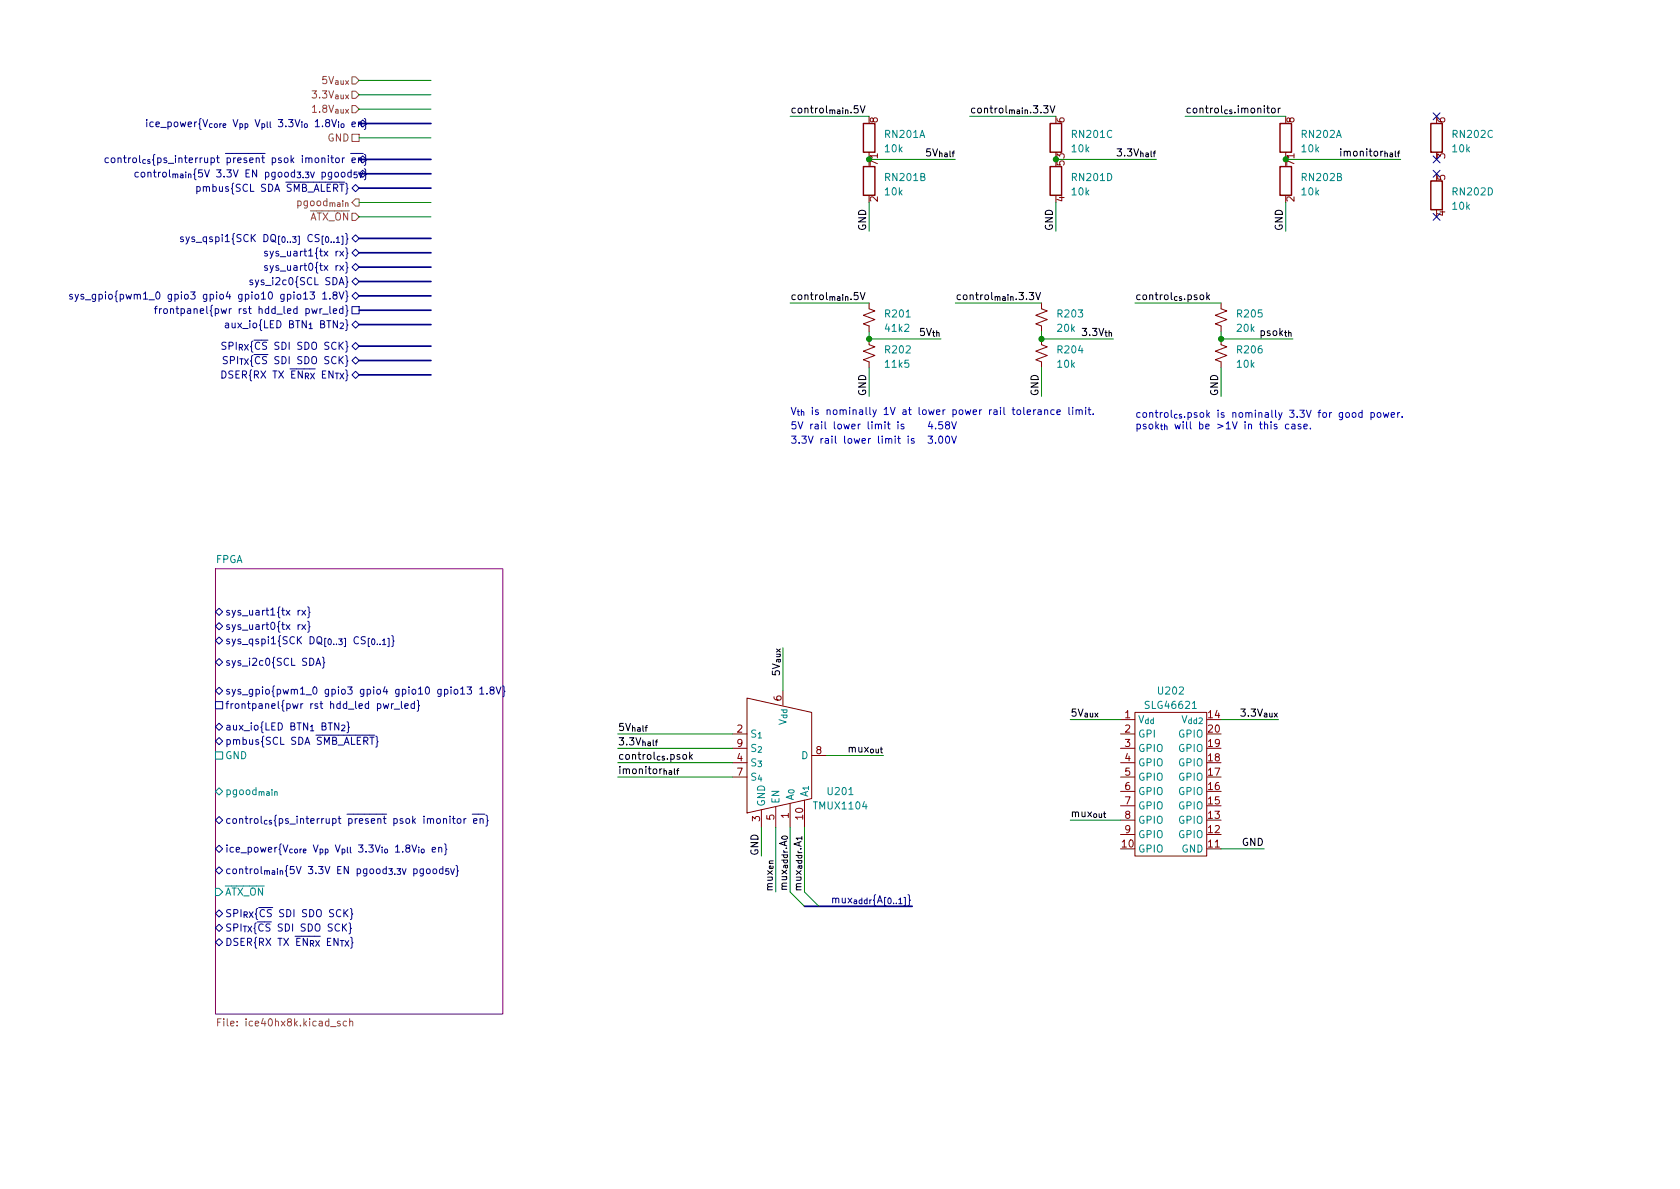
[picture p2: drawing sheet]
<svg xmlns="http://www.w3.org/2000/svg" width="297mm" height="210mm" viewBox="0 0 297 210" stroke-linecap="round" stroke-linejoin="round" font-family="sans-serif">
<path d="M38.1 100.6h50.8v78.7h-50.8z" fill="#fff" stroke="#fff" stroke-width=".18"/>
<path d="M38.1 100.6h50.8v78.7h-50.8z" fill="none" stroke="#840084" stroke-width=".18"/>
<path d="M62.2 18.7h.7l.6 .6-.6 .6h-.7zM62.2 16.1h.7l.6 .7-.6 .6h-.7zM62.2 13.6h.7l.6 .6-.6 .7h-.7zM61.1 35.9h.4v.6M62.2 37.7h.7l.6 .6-.6 .7h-.7zM62.2 35.8l.7-.6h.6v1.2h-.6zM62.2 23.7h1.3v1.3h-1.3zM38.5 180.8h.4M39.1 180.2h-.6v1.2M61.3 180.6h-.4l-.2 .2 .1 .6h.5M61.8 180.7l.2-.1h.3l.1 .8M61.8 180.2v1.2" fill="none" stroke="#848400" stroke-width=".18"/>
<g fill="none" stroke="#000084" stroke-width=".18">
<path d="M253.4 20l1.2 1.2M254.6 20l-1.2 1.2M19.2 28l-.4-.1-.2 .3 .1 .5h.5M19.7 28l.2-.1 .4 .1v.5l-.1 .2-.3 .1-.2-.2zM20.9 28l.1-.1 .4 .1v.8M20.9 27.9v.9M34.8 33.1l.4-.1 .2 .2-.1 .6h-.5M34.8 33v1.3M62.2 33.3l.7-.7 .6 .7-.6 .6zM62.2 22l.6-.1v-.3h-.4l-.2 .1 .1 .7h.5M63.1 27.1h1.1M63.1 30.4h-.5v.5h.5v.4l-.1 .1-.4-.1"/>
<path d="M63.4 28l.2-.1 .3 .1v.8M63.4 21.7l.2-.1h.3v.8M63.4 21.6v.8M63.5 30.4l.3 1 .3-1M63.5 30.7l.6-.6 .7 .6-.7 .7zM63.5 28.2l.6-.6 .7 .6-.7 .6zM63.5 21.8l.6-.6 .7 .6-.7 .7zM64.4 29.9l.3 .1v.6l.1 .2-.1 .2v.6l-.3 .2M64.4 27.3l.3 .2v.6l.1 .2-.1 .2v.6l-.3 .1M64.4 21l.3 .1v.6l.1 .2-.1 .2v.6l-.3 .2M253.4 27.6l1.2 1.2M253.4 37.7l1.2 1.3"/>
<path d="M253.4 30.1l1.2 1.2M254.6 27.6l-1.2 1.2M254.6 37.7l-1.2 1.3M254.6 30.1l-1.2 1.2M12.8 52.1l-.3-.1-.2 .2 .1 .2 .4 .1v.3h-.5M13.3 52l.3 .9M13.9 52l-.4 1.2-.2 .1M14.8 52.1l-.3-.1-.2 .2 .1 .2 .4 .1v.3h-.5M15.1 53h1M16.9 52v1.1l-.2 .2h-.3M16.9 52.1l-.4-.1-.2 .3 .1 .5h.5M17.5 52.1l.4-.1 .2 .3-.1 .5h-.5"/>
<path d="M17.5 52v1.3M27.3 54.6h.5M27.8 54.2l-.3 .1v1.1M28.2 54.6v.8M28.6 54.6l-.4 .2M29.1 54.6h.3l.2 .2v.4l-.2 .2h-.3l-.2-.2zM30.1 54.7l.2-.1h.3l.1 .8M30.1 54.6v.8M44.7 49.6l-.3-.1-.2 .2v.2l.5 .1v.3h-.5M47.3 47h-.3l-.2 .1v.2l.5 .1v.4h-.5M47.3 44.5l-.3-.1-.2 .2v.2l.5 .1v.3h-.5M47.7 47l.3 .8"/>
<path d="M47.7 44.4l.3 .9M48.3 47l-.4 1.1-.2 .1M48.3 44.4l-.4 1.2-.2 .1M60 51.6l.4 1.3 .4-1.3M60.4 41.8h.2v1.4h-.2M60.6 54.6h-.3l-.3 .2 .1 .6h.5M60.6 54.2v1.2M61.1 51.4l.2 .2v.6l.2 .2-.2 .2v.6l-.2 .2M61.1 48.9l.2 .2v.6l.2 .2-.2 .2v.6l-.2 .1M61.1 46.4l.2 .1v.6l.2 .2-.2 .2v.6l-.2 .2M61.1 41.3l.2 .2v.6l.2 .1-.2 .2v.6l-.2 .2M61.1 43.8l.2 .2v.6l.2 .2-.2 .2v.6l-.2 .2"/>
<path d="M61.1 56.5l.2 .2v.6l.2 .2-.2 .2v.6l-.2 .2M61.1 54l.2 .2v.6l.2 .1-.2 .2v.6l-.2 .2M62.2 49.8l.7-.7 .6 .7-.6 .6zM62.2 47.2l.7-.6 .6 .6-.6 .7zM62.2 42.2l.7-.7 .6 .7-.6 .6zM62.2 44.7l.7-.6 .6 .6-.6 .6zM62.2 57.4l.7-.6 .6 .6-.6 .6zM62.2 54.2h1.3v1.3h-1.3zM62.9 51.7l.6 .6-.6 .7-.7-.7zM62.2 61.2l.7-.6 .6 .6-.6 .6zM62.2 66.3l.7-.6 .6 .6-.6 .6zM62.9 63.1l.6 .6-.6 .7-.7-.7z"/>
<path d="M38.1 108.2l.6-.6 .7 .6-.7 .6zM38.1 110.7l.6-.6 .7 .6-.7 .7zM38.1 113.3l.6-.7 .7 .7-.7 .6zM38.1 117.1l.6-.6 .7 .6-.7 .6zM52.7 107.9v.9M52.7 110.5v.8M53.1 107.9l-.4 .3M53.1 110.5l-.4 .2M53.4 107.9l.6 .9M53.4 110.5l.6 .8M54 107.9l-.6 .9M54 110.5l-.6 .8"/>
<path d="M54.4 107.3l.2 .2v.6l.2 .2-.2 .2v.6l-.2 .2M54.4 109.9l.2 .1v.6l.2 .2-.2 .2v.6l-.2 .2M55.9 117.7l.4-1.3 .4 1.3M56 117.3h.6M57 116.2l.2 .2v.6l.2 .2-.2 .2v.6l-.2 .1M38.1 122.2l.6-.7 .7 .7-.7 .6zM38.1 124.1h1.3v1.2h-1.3zM38.1 128.5l.6-.6 .7 .6-.7 .7zM38.7 130.4l.7 .7-.7 .6-.6-.6zM66.4 130.2l.3 .2v.6l.2 .1-.2 .2v.6l-.3 .2M67.8 124.4l.2 .9 .3-.6 .2 .6 .2-.9M69.2 124.4v.9"/>
<path d="M69.6 124.4l-.4 .3M69.7 125.4h1M71 124v1.1l.2 .2M71.6 124.9l.6-.2-.1-.2-.3-.1-.2 .2v.6h.5M73.3 124.5l-.4-.1-.2 .3 .1 .5h.5M73.3 124v1.3M73.8 123.8l.2 .2v.6l.2 .2-.2 .2v.6l-.2 .2M80.4 122l.3-.1 .3 .2v.4l-.3 .2h-.3l-.1-.2zM81.4 121.8l.4-.3v1.2M81.4 122.7h.8M82.6 121.5h.8l-.5 .5 .4 .1v.5l-.2 .1-.5-.1M84.8 121.8l.4-.3v1.2"/>
<path d="M84.8 122.7h.7M86.1 122.6v.1M86.9 122l-.3-.2 .1-.2 .2-.1h.3l.2 .2-.1 .2-.5 .2-.2 .2v.2l.3 .2h.3l.2-.2-.1-.4-.2-.1M87.7 121.5l.4 1.2 .5-1.2M88.9 121.3l.2 .2v.6l.2 .2-.2 .1v.6l-.2 .2M38.1 145l.6-.6 .7 .6-.7 .7zM38.7 149.5l.7 .6-.7 .6-.6-.6zM38.7 153.3l.7 .6-.7 .7-.6-.7zM82 144.8v.8M82.4 144.8l-.4 .2M83.5 144h2.2M83.7 145.2l.6-.1v-.3h-.4l-.2 .1 .1 .6h.5"/>
<path d="M84.9 144.9l.2-.1h.3v.8M84.9 144.8v.8M85.9 144.2l.3 .1v.6l.1 .2-.1 .2v.6l-.3 .2M160.5 158.2l.3 .2v.6l.2 .2-.2 .2v.6l-.3 .2M38.1 161.5l.6-.6 .7 .6-.7 .7zM38.1 164.1l.6-.7 .7 .7-.7 .6zM38.1 166.6l.6-.6 .7 .6-.7 .7z"/>
</g>
<path d="M38.1 133h1.3v1.2h-1.3zM38.1 139.9l.6-.6 .7 .6-.7 .7zM133.6 134.2h-.5l-.1 .1v.4l.5 .2 .1 .3-.2 .2h-.5M133.6 131.7l-.5-.1-.1 .2v.3l.5 .3 .1 .3-.2 .2-.5-.1M134 134.6h.6l-.3 .4h.3v.5l-.1 .1-.5-.1M134.1 132.1l.4-.1 .1 .3-.6 .7h.6M210.8 125.3h.7M38.1 157.1h.6l.7 .6-.7 .7h-.6z" fill="none" stroke="#008484" stroke-width=".18"/>
<path d="M152.7 29.5h2v5h-2zM152.7 21.8h2v5.1h-2zM185.7 21.8h2v5.1h-2zM185.7 29.5h2v5h-2zM226.3 21.8h2v5.1h-2zM226.3 29.5h2v5h-2zM253 21.8h2v5.1h-2zM253 32h2v5.1h-2z" fill="none" stroke="#840000" stroke-width=".25"/>
<g fill="none" stroke="#840000" stroke-width=".18">
<path d="M153.7 59.9v1.1l1 .3-2 .8 2 .8-2 .7 1 .4v1M153.7 53.6v1l1 .4-2 .7 2 .8-2 .8 1 .4v1M184.1 59.9v1.1l1.1 .3-2.1 .8 2.1 .8-2.1 .7 1 .4v1M184.1 53.6v1l1.1 .4-2.1 .7 2.1 .8-2.1 .8 1 .4v1M215.9 53.6v1l1 .4-2 .7 2 .8-2 .8 1 .4v1M215.9 59.9v1.1l1 .3-2 .8 2 .8-2 .7 1 .4v1M129.5 129.8h2.6M129.5 134.9h2.6M129.5 137.4h2.6M129.5 132.3h2.6M132.1 123.4l11.4 2.6v15.2l-11.4 2.6zM138.4 122.2v2.5"/>
<path d="M143.5 133.6h2.5M198.1 129.8h2.6M198.1 134.9h2.6M198.1 137.4h2.6M198.1 132.3h2.6M198.1 127.2h2.6M198.1 139.9h2.6M200.7 126h12.7v25.4h-12.7zM134.6 143.2v3.1M137.2 142.7v3.6M139.7 142.1v4.2M142.2 141.5v4.8"/>
<path d="M198.1 142.5h2.6M198.1 145h2.6M198.1 147.6h2.6M213.4 150.1h2.5"/>
</g>
<path d="M226.4 19.1l-.4 .3M247.1 27h.4M247.5 26.7l-.3 .2v.8M155.6 132.5h.4M155.8 132.1v.9l.2 .1M138.3 148a.5 .5 0 0 1 .5-.2 .5 .5 0 0 1 .4 .5 .5 .5 0 0 1-.6 .2 .5 .5 0 0 1-.3-.5z" fill="none" stroke="#000" stroke-width=".18"/>
<g fill="none" stroke="#0000c2" stroke-width=".18">
<path d="M155.3 75.2l.2-.2 .3 .1 .1 .7M156.5 74.6v.1M156.5 75v.8M156.6 77.7l.2-.2 .3 .1v.8M156.9 75h.5M157.1 74.6v1.1l.3 .1M157.1 77.7l.2-.2 .3 .1 .1 .8M158.3 77.1v.1M158.3 77.5v.9M158.7 77.5h.5M158.8 74.6v.1M158.8 75v.8"/>
<path d="M158.9 77.1v1.1l.3 .2M159.8 75.1l-.3-.1-.2 .2 .1 .2 .4 .1v.3h-.5M160.6 77.1v.1M160.6 77.5v.9M161.6 77.6l-.3-.1-.2 .2 .1 .2 .4 .1v.3h-.5M168.3 77.1l.4 1.3 .4-1.3M168.3 74.6l.4 1.2 .4-1.2M184.7 72.6l.2-.1h.3v.8M184.7 72.5v.8M186.4 72.5h-.4l-.2 .2 .1 .5h.5M186.9 72.9l.6-.1-.1-.3h-.3l-.2 .1v.6h.5M189 72v1.1l.2 .2"/>
<path d="M189.7 72v.2M189.7 72.5v.8M190.3 72.6l.1-.1h.3l.1 .8M190.3 72.5v.8M190.8 72.6l.2-.1h.3l.1 .8M192 72v.2M192 72.5v.8M192.4 72.5h.5M192.6 72v1.1l.3 .2M193.3 73.2v.1M227.9 75.1l-.4-.1-.2 .2 .1 .6h.5M228.4 75.1h.5l.1 .7"/>
<path d="M229 75.3l-.5 .1-.1 .1 .1 .3h.5M230 75.1l-.3-.1-.2 .2 .1 .2 .4 .1v.3h-.5M230.5 75.4l.6-.1v-.2l-.4-.1-.2 .2 .1 .6h.5M231.7 75.7v.1M242.4 73h.4l.2 .2-.1 .5h-.5M242.4 73v1.2M243.6 73h.3l.3 .2v.4l-.3 .2-.3-.1-.1-.1zM244.6 73l.2 .8 .3-.6 .2 .6 .2-.8M246 73.4l.6-.1-.1-.3h-.3l-.2 .1v.6h.5M247.1 73v.8M247.5 73l-.4 .2M247.9 73.7v.1"/>
</g>
<g fill="none" stroke="#000084" stroke-width=".3">
<path d="M63.5 33.3h12.7M63.5 30.7h12.7M63.5 28.2h12.7M63.5 21.8h12.7M63.5 52.3h12.7M63.5 49.8h12.7M63.5 47.2h12.7M63.5 44.7h12.7M63.5 42.2h12.7M63.5 54.9h12.7M63.5 57.4h12.7M63.5 61.2h12.7"/>
<path d="M63.5 63.7h12.7M63.5 66.3h12.7M142.2 160.3h19.1"/>
</g>
<g fill="none" stroke="#008400" stroke-width=".18">
<path d="M63.5 14.2h12.7M63.5 19.3h12.7M63.5 16.8h12.7M63.5 24.4h12.7M63.5 38.3h12.7M63.5 35.8h12.7M139.7 20.6h14M153.7 35.8v5.1M153.7 28.2h15.2M171.4 20.6h15.3M186.7 28.2h17.8M186.7 35.8v5.1"/>
<path d="M209.5 20.6h17.8M227.3 28.2h20.3M227.3 35.8v5.1M139.7 53.6h14M153.7 58.7v1.2h12.7M168.9 53.6h15.2M184.1 58.7v1.2h12.7M200.7 53.6h15.2M215.9 58.7v1.2h12.7M153.7 65v5.1M184.1 65v5.1M215.9 65v5.1"/>
<path d="M138.4 114.5v7.7M109.2 129.8h20.3M109.2 132.3h20.3M109.2 137.4h20.3M109.2 134.9h20.3M146 133.6h10.2M189.2 127.2h8.9M215.9 127.2h10.2M134.6 146.3v5.1M137.2 146.3v11.4M139.7 146.3v11.4l2.5 2.6M142.2 146.3v11.4l2.6 2.6"/>
<path d="M189.2 145h8.9M215.9 150.1h7.6"/>
</g>
<g fill="#008400" stroke="#008400" stroke-width=".18">
<circle cx="153.7" cy="28.2" r=".46"/>
<circle cx="186.7" cy="28.2" r=".46"/>
<circle cx="153.7" cy="59.9" r=".46"/>
<circle cx="184.1" cy="59.9" r=".46"/>
<circle cx="215.9" cy="59.9" r=".46"/>
<circle cx="227.3" cy="28.2" r=".46"/>
</g>
<g font-size="1.8" fill="#848400">
<text x="52.8" y="17.4">3.3V_{aux}</text>
<text x="54.3" y="14.9">5V_{aux}</text>
<text x="52.8" y="19.9">1.8V_{aux}</text>
<text x="57.9" y="25">GND</text>
<text x="50" y="36.4">pgood_{main}</text>
<text x="54.7" y="39">~ATX_ON</text>
<text x="39.6" y="181.5">File: ice40hx8k.kicad_sch</text>
</g>
<g font-size="1.8" fill="#000084">
<text x="16.9" y="22.5">ice_power{V_{core} V_{pp} V_{pll} 3.3V_{io} 1.8V_{io} en}</text>
<text x="21.5" y="28.8">control_{cs}{ps_interrupt ~present psok imonitor ~en}</text>
<text x="19.7" y="31.4">control_{main}{5V 3.3V EN pgood_{3.3V} pgood_{5V}}</text>
<text x="35.6" y="33.9">pmbus{SCL SDA ~SMB_ALERT}</text>
<text x="29.1" y="42.8">sys_qspi1{SCK DQ_{[0..3]} CS_{[0..1]}}</text>
<text x="48.5" y="47.9">sys_uart0{tx rx}</text>
<text x="48.5" y="45.3">sys_uart1{tx rx}</text>
<text x="18.9" y="53">sys_gpio{pwm1_0 gpio3 gpio4 gpio10 gpio13 1.8V}</text>
<text x="45.3" y="50.4">sys_i2c0{SCL SDA}</text>
<text x="31.5" y="55.5">frontpanel{pwr rst hdd_led pwr_led}</text>
<text x="36.4" y="58">aux_io{LED BTN_{1} BTN_{2}}</text>
<text x="38.4" y="61.8">SPI_{RX}{~CS SDI SDO SCK}</text>
<text x="38.6" y="64.4">SPI_{TX}{~CS SDI SDO SCK}</text>
<text x="35" y="66.9">DSER{RX TX ~EN_{RX} EN_{TX}}</text>
<text x="39.8" y="108.8">sys_uart1{tx rx}</text>
<text x="39.8" y="111.4">sys_uart0{tx rx}</text>
<text x="39.8" y="113.9">sys_qspi1{SCK DQ_{[0..3]} CS_{[0..1]}}</text>
<text x="39.8" y="117.7">sys_i2c0{SCL SDA}</text>
<text x="39.8" y="122.8">sys_gpio{pwm1_0 gpio3 gpio4 gpio10 gpio13 1.8V}</text>
<text x="39.8" y="125.3">frontpanel{pwr rst hdd_led pwr_led}</text>
<text x="39.8" y="129.2">aux_io{LED BTN_{1} BTN_{2}}</text>
<text x="39.8" y="131.7">pmbus{SCL SDA ~SMB_ALERT}</text>
<text x="39.8" y="145.7">control_{cs}{ps_interrupt ~present psok imonitor ~en}</text>
<text x="39.8" y="150.7">ice_power{V_{core} V_{pp} V_{pll} 3.3V_{io} 1.8V_{io} en}</text>
<text x="39.8" y="154.6">control_{main}{5V 3.3V EN pgood_{3.3V} pgood_{5V}}</text>
<text x="142.3" y="159.7">mux_{addr}{A_{[0..1]}}</text>
<text x="39.8" y="162.2">SPI_{RX}{~CS SDI SDO SCK}</text>
<text x="39.8" y="164.7">SPI_{TX}{~CS SDI SDO SCK}</text>
<text x="39.8" y="167.3">DSER{RX TX ~EN_{RX} EN_{TX}}</text>
</g>
<g font-size="1.8">
<text x="139.7" y="20">control_{main}.5V</text>
<text x="171.4" y="20">control_{main}.3.3V</text>
<text x="209.5" y="20">control_{cs}.imonitor</text>
<text x="161.2" y="27.6">5V_{half}</text>
<text x="195.3" y="27.6">3.3V_{half}</text>
<text x="235.1" y="27.6">imonitor_{half}</text>
<text x="153.1" y="40.9" transform="rotate(-90 153.1 40.9)">GND</text>
<text x="186.2" y="40.9" transform="rotate(-90 186.2 40.9)">GND</text>
<text x="226.8" y="40.9" transform="rotate(-90 226.8 40.9)">GND</text>
<text x="139.7" y="53">control_{main}.5V</text>
<text x="168.9" y="53">control_{main}.3.3V</text>
<text x="200.7" y="53">control_{cs}.psok</text>
<text x="160.2" y="59.4">5V_{th}</text>
<text x="189.2" y="59.4">3.3V_{th}</text>
<text x="220.4" y="59.4">psok_{th}</text>
<text x="153.1" y="70.1" transform="rotate(-90 153.1 70.1)">GND</text>
<text x="183.6" y="70.1" transform="rotate(-90 183.6 70.1)">GND</text>
<text x="215.4" y="70.1" transform="rotate(-90 215.4 70.1)">GND</text>
<text x="137.9" y="122.1" transform="rotate(-90 137.9 122.1)">5V_{aux}</text>
<text x="109.2" y="129.2">5V_{half}</text>
<text x="109.2" y="131.8">3.3V_{half}</text>
<text x="189.2" y="126.7">5V_{aux}</text>
<text x="217" y="126.7">3.3V_{aux}</text>
<text x="109.2" y="134.3">control_{cs}.psok</text>
<text x="109.2" y="136.9">imonitor_{half}</text>
<text x="147.5" y="133.1">mux_{out}</text>
<text x="189.2" y="144.5">mux_{out}</text>
<text x="219.6" y="149.6">GND</text>
<text x="134.1" y="151.4" transform="rotate(-90 134.1 151.4)">GND</text>
<text x="136.6" y="157.7" transform="rotate(-90 136.6 157.7)">mux_{en}</text>
<text x="141.7" y="157.7" transform="rotate(-90 141.7 157.7)">mux_{addr}.A_{1}</text>
<text x="139.2" y="162.5" transform="rotate(-90 139.2 162.5)">mux_{addr}.A_{0}</text>
</g>
<g font-size="1.8" fill="#840000">
<text x="155.2" y="21.7" transform="rotate(-90 155.2 21.7)">8</text>
<text x="188.2" y="21.7" transform="rotate(-90 188.2 21.7)">6</text>
<text x="228.9" y="21.7" transform="rotate(-90 228.9 21.7)">8</text>
<text x="255.5" y="21.7" transform="rotate(-90 255.5 21.7)">6</text>
<text x="155.2" y="29.3" transform="rotate(-90 155.2 29.3)">7</text>
<text x="155.2" y="28" transform="rotate(-90 155.2 28)">1</text>
<text x="188.2" y="29.3" transform="rotate(-90 188.2 29.3)">5</text>
<text x="188.2" y="28" transform="rotate(-90 188.2 28)">3</text>
<text x="228.9" y="29.3" transform="rotate(-90 228.9 29.3)">7</text>
<text x="228.9" y="28" transform="rotate(-90 228.9 28)">1</text>
<text x="255.5" y="28" transform="rotate(-90 255.5 28)">3</text>
<text x="155.2" y="35.7" transform="rotate(-90 155.2 35.7)">2</text>
<text x="188.2" y="35.7" transform="rotate(-90 188.2 35.7)">4</text>
<text x="228.9" y="35.7" transform="rotate(-90 228.9 35.7)">2</text>
<text x="255.5" y="31.9" transform="rotate(-90 255.5 31.9)">5</text>
<text x="255.5" y="38.2" transform="rotate(-90 255.5 38.2)">4</text>
<text x="138.2" y="123.9" transform="rotate(-90 138.2 123.9)">6</text>
<text x="130.3" y="129.5">2</text>
<text x="198.9" y="127">1</text>
<text x="198.9" y="129.5">2</text>
<text x="213.6" y="127">14</text>
<text x="213.6" y="129.5">20</text>
<text x="130.3" y="134.6">4</text>
<text x="130.3" y="137.2">7</text>
<text x="130.3" y="132.1">9</text>
<text x="144.3" y="133.3">8</text>
<text x="198.9" y="132.1">3</text>
<text x="198.9" y="134.6">4</text>
<text x="198.9" y="137.2">5</text>
<text x="213.6" y="137.2">17</text>
<text x="213.6" y="134.6">18</text>
<text x="213.6" y="132.1">19</text>
<text x="198.9" y="139.7">6</text>
<text x="198.9" y="142.2">7</text>
<text x="213.6" y="142.2">15</text>
<text x="213.6" y="139.7">16</text>
<text x="134.4" y="145.2" transform="rotate(-90 134.4 145.2)">3</text>
<text x="136.9" y="145" transform="rotate(-90 136.9 145)">5</text>
<text x="139.4" y="144.7" transform="rotate(-90 139.4 144.7)">1</text>
<text x="142" y="144.9" transform="rotate(-90 142 144.9)">10</text>
<text x="198.4" y="149.9">10</text>
<text x="198.9" y="144.8">8</text>
<text x="198.9" y="147.3">9</text>
<text x="213.6" y="149.9">11</text>
<text x="213.6" y="147.3">12</text>
<text x="213.6" y="144.8">13</text>
</g>
<g font-size="1.8" fill="#008484">
<text x="156.5" y="26.9">10k</text>
<text x="156.6" y="24.4">RN201A</text>
<text x="189.6" y="26.9">10k</text>
<text x="189.7" y="24.4">RN201C</text>
<text x="230.2" y="26.9">10k</text>
<text x="230.2" y="24.4">RN202A</text>
<text x="256.9" y="26.9">10k</text>
<text x="257" y="24.4">RN202C</text>
<text x="156.5" y="34.5">10k</text>
<text x="156.6" y="32">RN201B</text>
<text x="189.6" y="34.5">10k</text>
<text x="189.7" y="32">RN201D</text>
<text x="230.2" y="34.5">10k</text>
<text x="230.3" y="32">RN202B</text>
<text x="257" y="34.5">RN202D</text>
<text x="256.9" y="37.1">10k</text>
<text x="156.6" y="56.1">R201</text>
<text x="156.7" y="58.7">41k2</text>
<text x="187" y="58.7">20k</text>
<text x="187.1" y="56.1">R203</text>
<text x="218.8" y="58.7">20k</text>
<text x="218.9" y="56.1">R205</text>
<text x="156.6" y="62.5">R202</text>
<text x="156.7" y="65">11k5</text>
<text x="187" y="65">10k</text>
<text x="187.1" y="62.5">R204</text>
<text x="218.8" y="65">10k</text>
<text x="218.9" y="62.5">R206</text>
<text x="38.1" y="99.6">FPGA</text>
<text x="202.7" y="125.3">SLG46621</text>
<text x="204.9" y="122.8">U202</text>
<text x="132.6" y="130.4">S_{1}</text>
<text x="139.1" y="130.9" transform="rotate(-90 139.1 130.9)">V_{dd}</text>
<text x="201.2" y="127.9">V_{dd}V_{dd2}</text>
<text x="201.2" y="130.4">GPI</text>
<text x="208.4" y="130.4">GPIO</text>
<text x="39.8" y="134.2">GND</text>
<text x="141.7" y="134.2">D</text>
<text x="201.2" y="133">GPIO</text>
<text x="201.2" y="135.5">GPIO</text>
<text x="208.4" y="135.5">GPIO</text>
<text x="208.4" y="133">GPIO</text>
<text x="39.8" y="140.6">pgood_{main}</text>
<text x="132.6" y="138">S_{4}</text>
<text x="135.3" y="142.7" transform="rotate(-90 135.3 142.7)">GND</text>
<text x="137.8" y="142.2" transform="rotate(-90 137.8 142.2)">EN</text>
<text x="140.3" y="141.6" transform="rotate(-90 140.3 141.6)">A_{0}</text>
<text x="142.9" y="141" transform="rotate(-90 142.9 141)">A_{1}</text>
<text x="144.1" y="143.1">TMUX1104</text>
<text x="146.5" y="140.6">U201</text>
<text x="201.2" y="138">GPIO</text>
<text x="201.2" y="140.6">GPIO</text>
<text x="201.2" y="143.1">GPIO</text>
<text x="208.4" y="143.1">GPIO</text>
<text x="208.4" y="140.6">GPIO</text>
<text x="208.4" y="138">GPIO</text>
<text x="201.2" y="145.7">GPIO</text>
<text x="201.2" y="148.2">GPIO</text>
<text x="208.4" y="148.2">GPIO</text>
<text x="208.4" y="145.7">GPIO</text>
<text x="201.2" y="150.7">GPIO</text>
<text x="208.9" y="150.7">GND</text>
<text x="39.8" y="158.4">~ATX_ON</text>
</g>
<g font-size="1.8" fill="#0000c2">
<text x="139.7" y="73.4">V_{th} is nominally 1V at lower power rail tolerance limit.</text>
<text x="139.7" y="75.9">5V rail lower limit is</text>
<text x="163.8" y="75.9">4.58V</text>
<text x="200.7" y="73.9">control_{cs}.psok is nominally 3.3V for good power.</text>
<text x="200.7" y="75.9">psok_{th} will be &gt;1V in this case.</text>
<text x="139.7" y="78.4">3.3V rail lower limit is</text>
<text x="163.8" y="78.4">3.00V</text>
</g>
</svg>
